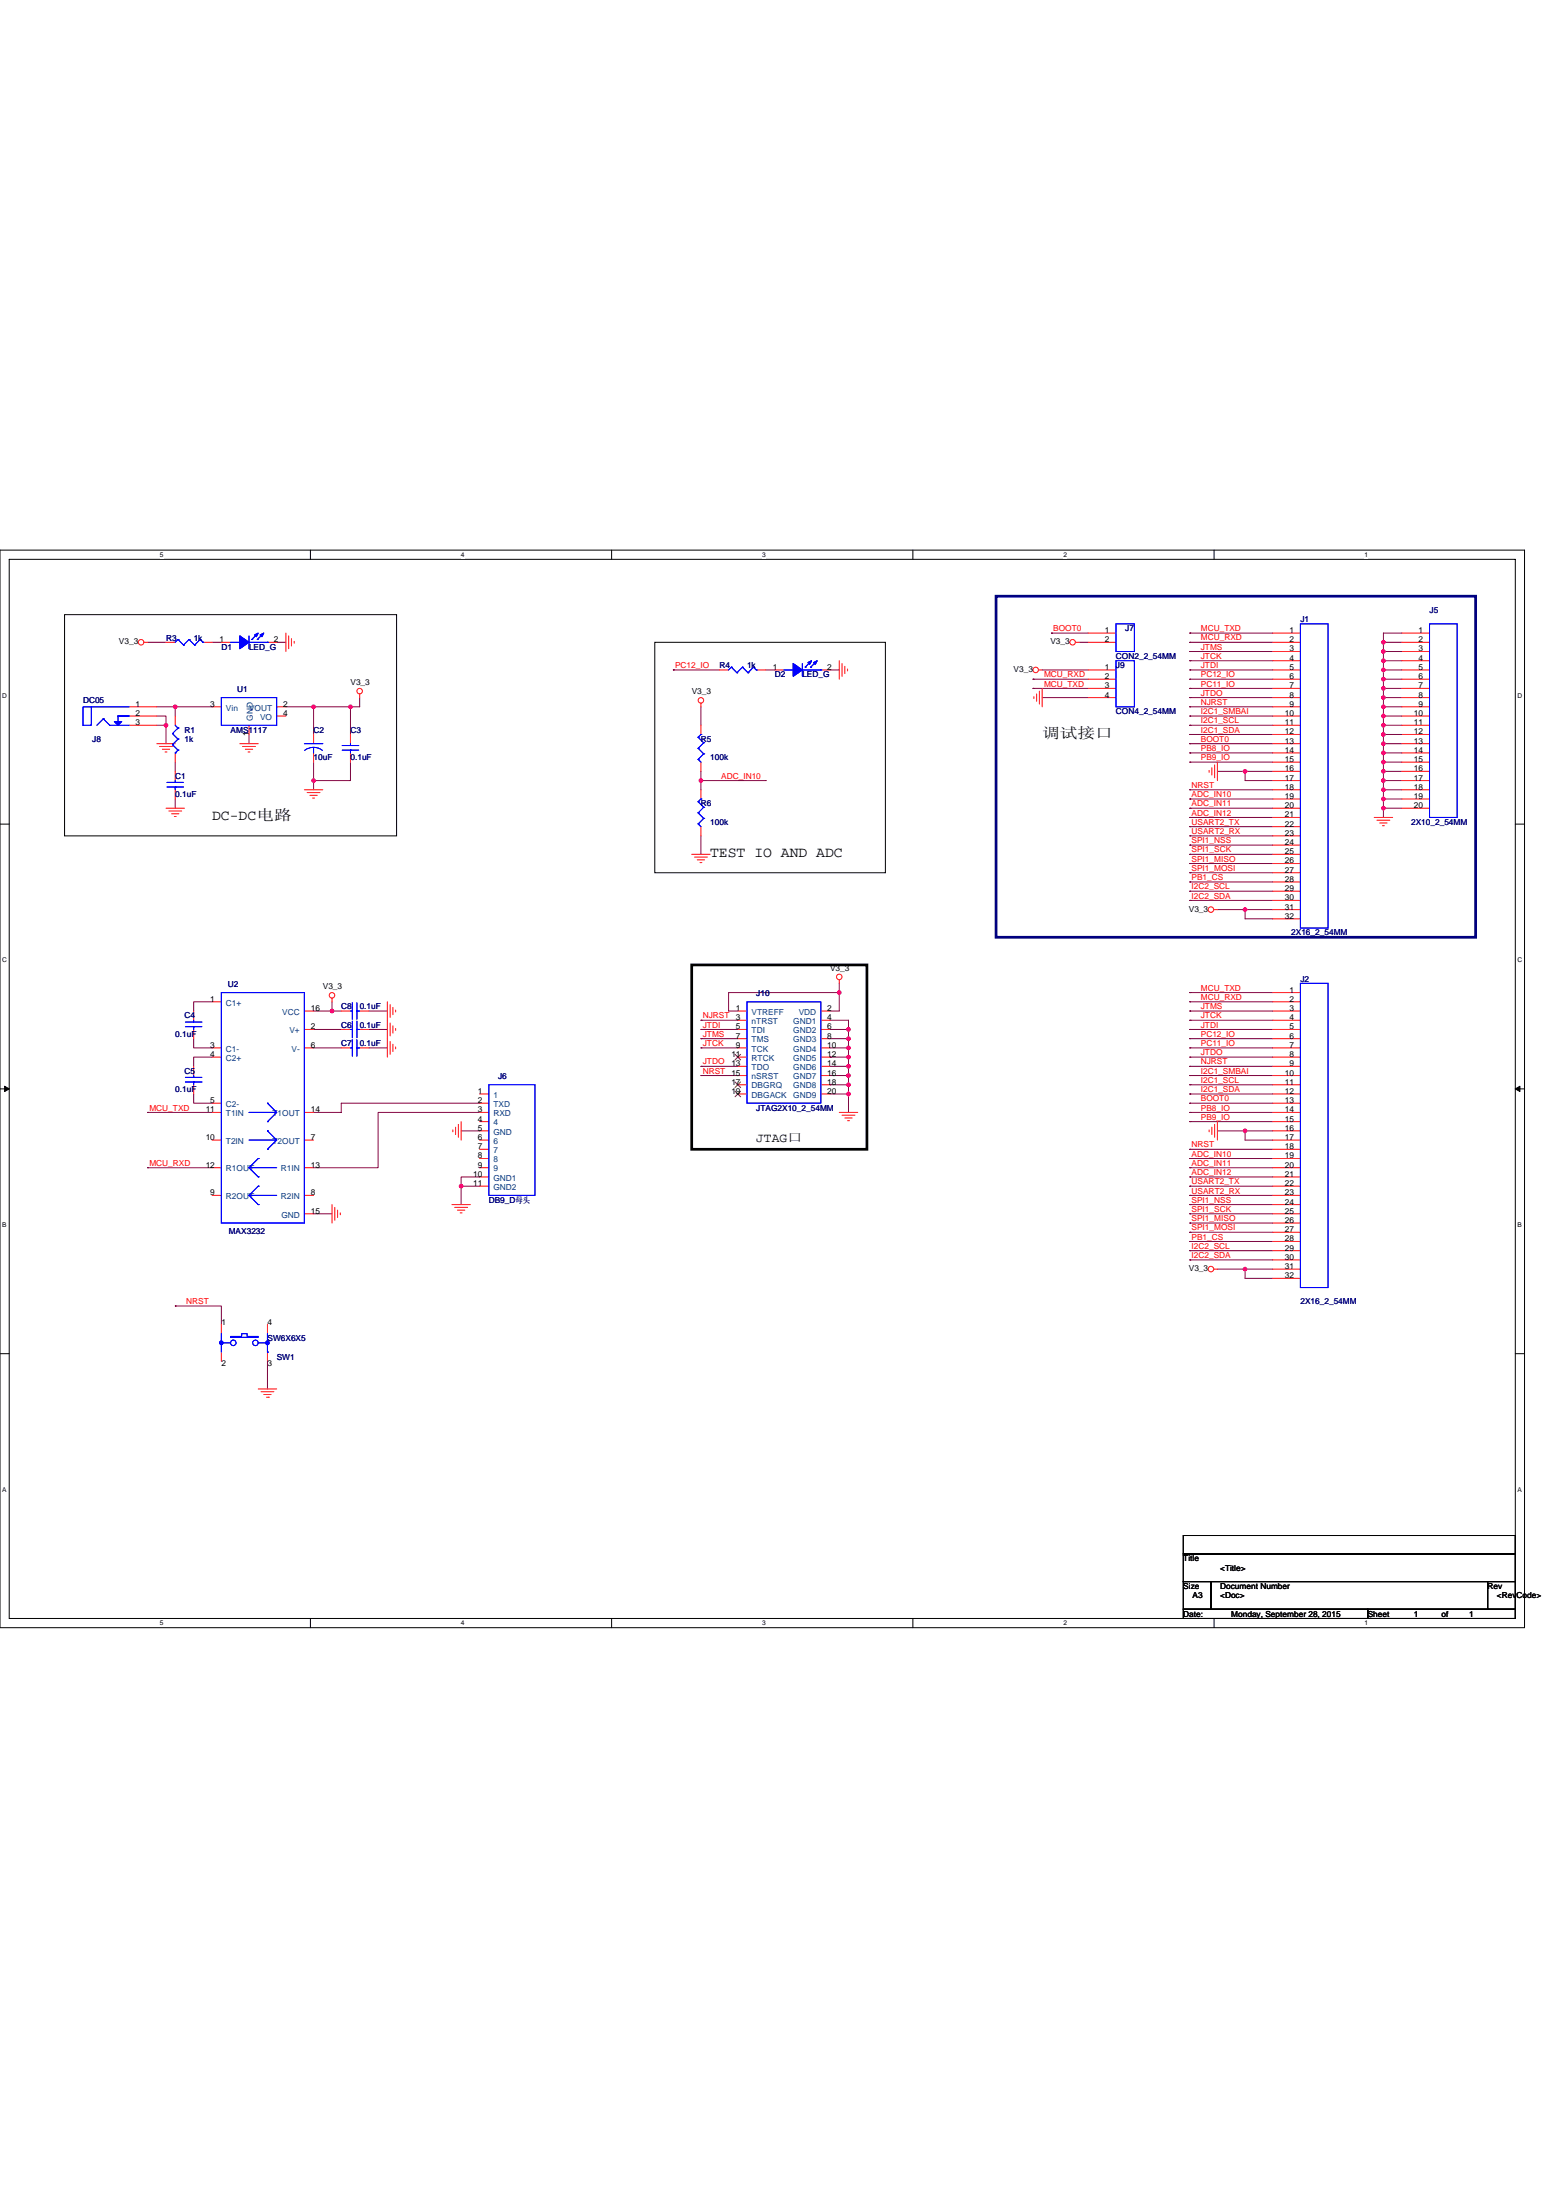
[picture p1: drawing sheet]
<svg xmlns="http://www.w3.org/2000/svg" width="210mm" height="297mm" viewBox="0 0 210 297" stroke-linecap="round" stroke-linejoin="round" font-family="sans-serif">
<path d="M0 74.3h205.7v145.5h-205.7zM1.2 75.5h203.3v143h-203.3z" fill="none" stroke="#000" stroke-width=".13"/>
<g fill="#fff">
<path d="M21.6 74.4h.5v1h-.5z"/>
<path d="M21.6 218.6h.5v1h-.5z"/>
</g>
<path d="M41.9 74.3v1.2M41.9 218.5v1.3" fill="none" stroke="#000" stroke-width=".13"/>
<g fill="#fff">
<path d="M62.2 74.4h.5v1h-.5z"/>
<path d="M62.2 218.6h.5v1h-.5z"/>
</g>
<path d="M82.5 74.3v1.2M82.5 218.5v1.3" fill="none" stroke="#000" stroke-width=".13"/>
<g fill="#fff">
<path d="M102.9 74.4h.5v1h-.5z"/>
<path d="M102.9 218.6h.5v1h-.5z"/>
</g>
<path d="M123.2 74.3v1.2M123.2 218.5v1.3" fill="none" stroke="#000" stroke-width=".13"/>
<g fill="#fff">
<path d="M143.5 74.4h.5v1h-.5z"/>
<path d="M143.5 218.6h.5v1h-.5z"/>
</g>
<path d="M163.8 74.3v1.2M163.8 218.5v1.3" fill="none" stroke="#000" stroke-width=".13"/>
<g fill="#fff">
<path d="M184.2 74.4h.5v1h-.5z"/>
<path d="M184.2 218.6h.5v1h-.5z"/>
<path d="M.3 93.4h.7v1h-.7z"/>
<path d="M204.8 93.4h.6v1h-.6z"/>
<path d="M.3 129.1h.7v1h-.7z"/>
<path d="M204.8 129.1h.6v1h-.6z"/>
</g>
<path d="M0 111.3h1.2M204.5 111.3h1.2" fill="none" stroke="#000" stroke-width=".13"/>
<g fill="#fff">
<path d="M.3 164.9h.6v1h-.6z"/>
<path d="M204.8 164.9h.6v1h-.6z"/>
</g>
<path d="M0 147h1.2M204.5 147h1.2" fill="none" stroke="#000" stroke-width=".13"/>
<path d="M.6 146.7l.6 .3-.6 .4zM204.5 147l.6-.3v.7z" fill="#000" stroke="#000" stroke-width=".13"/>
<g fill="#fff">
<path d="M.3 200.6h.6v1h-.6z"/>
<path d="M204.8 200.6h.6v1h-.6z"/>
</g>
<path d="M8.7 83h44.8v29.9h-44.8zM88.4 86.7h31.1v31.1h-31.1zM0 182.8h1.2M204.5 182.8h1.2M159.7 207.3h44.8v2.5h-44.8zM159.7 209.8h44.8v3.7h-44.8zM159.7 213.5h3.7v3.8h-3.7zM159.7 217.3h24.9v1.2h-24.9zM163.4 213.5h37.4v3.8h-37.4zM184.6 217.3h19.9v1.2h-19.9zM200.8 213.5h3.7v3.8h-3.7z" fill="none" stroke="#000" stroke-width=".13"/>
<g fill="none" stroke="#800040" stroke-width=".13">
<path d="M19.9 86.7h2.5M21.2 95.4h2.4M21.2 96.7h1.2v1.2M21.2 97.9h1.2M22.4 97.9h.1M22.4 97.9v2.5M23.6 95.4h.1M23.6 95.4v1.3M23.6 95.4h5M28.6 86.7h1.3M33.6 99.2v1.2M37.3 86.7h1.3"/>
<path d="M38.6 95.4h3.7M42.3 95.4v3.8M42.3 95.4h5M42.3 95.4h.1M47.3 95.4h.1M47.3 95.4v3.8M48.5 94.2v1.2h-1.2M90.9 90.5h.1M90.9 90.5h6.2M94.6 95.4v2.5M103.3 90.5h1.2M112 90.5h1.3"/>
<path d="M139.4 91.7h.1M139.4 92.9h.1M139.4 91.7h7.5M139.4 92.9h7.5M140.6 94.2h6.3M140.6 90.5h6.3M141.9 85.5h.1M141.9 85.5h5M145.6 86.7h1.3M160.6 99.2h.1M160.6 97.9h.1M160.6 96.7h.1"/>
<path d="M160.6 95.4h.1M160.6 94.2h.1M160.6 92.9h.1M160.6 91.7h.1M160.6 90.5h.1M160.6 89.2h.1M160.6 88h.1M160.6 86.7h.1M160.6 85.5h.1M160.6 99.2h11.2M160.6 97.9h11.2M160.6 96.7h11.2"/>
<path d="M160.6 95.4h11.2M160.6 85.5h11.2M160.6 91.7h11.2M160.6 92.9h11.2M160.6 94.2h11.2M160.6 90.5h11.2M160.6 89.2h11.2M160.6 88h11.2M160.6 86.7h11.2M186.7 92.9h2.5M186.7 92.9h.1M186.7 94.2h.1"/>
<path d="M186.7 94.2h2.5M186.7 95.4h.1M186.7 95.4h2.5M186.7 96.7h.1M186.7 96.7h2.5M186.7 97.9h2.5M186.7 97.9h.1M186.7 99.2h2.5M186.7 99.2h.1M186.7 86.7h.1M186.7 86.7h2.5M186.7 88h2.5"/>
<path d="M186.7 88h.1M186.7 89.2h2.5M186.7 89.2h.1M186.7 90.5h.1M186.7 90.5h2.5M186.7 91.7h2.5M186.7 91.7h.1M186.7 86.7v23.7M189.2 85.5h-2.5v1.2M23.6 107.9v1.2M23.6 102.9v1.2M42.3 102.9v2.5"/>
<path d="M42.3 105.4h.1M42.3 105.4v1.2M47.3 102.9v2.5h-5M94.6 112.9v2.4M94.6 105.4v1.2M94.6 104.1v1.3M94.6 105.4h8.7M103.3 105.4h.1M160.6 102.9h.1M160.6 101.7h.1M160.6 100.4h.1M160.6 106.6h.1"/>
<path d="M160.6 107.9h.1M160.6 109.1h.1M160.6 110.4h.1M160.6 111.6h.1M160.6 112.9h.1M160.6 114.1h.1M160.6 115.3h.1M160.6 116.6h.1M160.6 117.8h.1M160.6 119.1h.1M160.6 102.9h11.2M160.6 101.7h11.2"/>
<path d="M160.6 100.4h11.2M160.6 106.6h11.2M160.6 107.9h11.2M160.6 109.1h11.2M160.6 110.4h11.2M160.6 111.6h11.2M160.6 112.9h11.2M160.6 114.1h11.2M160.6 115.3h11.2M160.6 116.6h11.2M160.6 117.8h11.2M160.6 119.1h11.2"/>
<path d="M164.3 104.1h3.7M168 104.1h3.8M168 104.1h.1M168 104.1v1.3h3.8M186.7 100.4h.1M186.7 100.4h2.5M186.7 101.7h2.5M186.7 101.7h.1M186.7 102.9h2.5M186.7 102.9h.1M186.7 104.1h.1M186.7 104.1h2.5"/>
<path d="M186.7 105.4h.1M186.7 105.4h2.5M186.7 106.6h.1M186.7 106.6h2.5M186.7 107.9h2.5M186.7 109.1h.1M186.7 109.1h2.5M186.7 107.9h.1M28.6 135.3h-2.5v1.2M42.3 139h3.8M42.3 136.5h2.5M44.8 136.5h.1"/>
<path d="M44.8 135.3v1.2M44.8 136.5h1.3M49.8 139h2.5M49.8 136.5h2.5M94.6 139h.1M94.6 137.8h.1M94.6 139h5M94.6 137.8h5M112 137.8h2.5v1.2M112 139h2.5M113.3 134h.1M113.3 134v2.5h-1.3"/>
<path d="M113.3 132.8v1.2M113.3 134h-15v2.5h1.3M114.5 139h.1M114.5 139v3.7M160.6 120.3h.1M160.6 121.6h.1M160.6 139h.1M160.6 137.8h.1M160.6 136.5h.1M160.6 135.3h.1M160.6 134h.1M160.6 120.3h11.2"/>
<path d="M160.6 121.6h11.2M160.6 139h11.2M160.6 137.8h11.2M160.6 136.5h11.2M160.6 135.3h11.2M160.6 134h11.2M164.3 122.8h3.7M168 122.8h3.8M168 122.8h.1M168 122.8v1.3h3.8M19.9 150.2h.1M19.9 157.7h.1"/>
<path d="M19.9 150.2h8.7M19.9 157.7h8.7M26.1 140.2v1.3h2.5M26.1 147.7v1.3h2.5M28.6 142.7h-2.5v1.3M42.3 141.5h3.8M49.8 141.5h2.5M62.2 152.7h2.5M64.7 158.9h-2.5v1.3M64.7 149h-18.6v1.2h-3.8M64.7 150.2h-13.7v7.5h-8.7M94.6 140.2h.1"/>
<path d="M94.6 141.5h.1M94.6 144h.1M94.6 145.2h.1M94.6 145.2h5M94.6 144h5M94.6 141.5h5M94.6 140.2h5M112 140.2h2.5M112 141.5h2.5M112 142.7h.1M112 144h2.5M112 145.2h2.5"/>
<path d="M112 146.5h.1M112 147.7h2.5M112 146.5h2.5M112 142.7h2.5M114.5 142.7v1.3M114.5 144h.1M114.5 141.5h.1M114.5 140.2h.1M114.5 145.2h.1M114.5 146.5v1.2M114.5 147.7h.1M114.5 144v2.5"/>
<path d="M114.5 147.7v2.5M160.6 151.4h.1M160.6 150.2h.1M160.6 149h.1M160.6 147.7h.1M160.6 146.5h.1M160.6 145.2h.1M160.6 144h.1M160.6 142.7h.1M160.6 141.5h.1M160.6 140.2h.1M160.6 155.2h.1"/>
<path d="M160.6 156.4h.1M160.6 157.7h.1M160.6 158.9h.1M160.6 151.4h11.2M160.6 150.2h11.2M160.6 149h11.2M160.6 147.7h11.2M160.6 146.5h11.2M160.6 145.2h11.2M160.6 144h11.2M160.6 142.7h11.2M160.6 141.5h11.2"/>
<path d="M160.6 140.2h11.2M160.6 155.2h11.2M160.6 156.4h11.2M160.6 157.7h11.2M160.6 158.9h11.2M164.3 152.7h7.5M168 152.7h.1M168 152.7v1.2h3.8M23.6 176.3h6.3v2.5M23.6 176.3h.1M42.3 163.9h2.5M62.2 160.2h.1"/>
<path d="M62.2 160.2v2.4M62.2 160.2h2.5M160.6 160.2h.1M160.6 161.4h.1M160.6 162.6h.1M160.6 163.9h.1M160.6 165.1h.1M160.6 166.4h.1M160.6 167.6h.1M160.6 168.9h.1M160.6 170.1h.1M160.6 160.2h11.2"/>
<path d="M160.6 161.4h11.2M160.6 162.6h11.2M160.6 163.9h11.2M160.6 165.1h11.2M160.6 166.4h11.2M160.6 167.6h11.2M160.6 168.9h11.2M160.6 170.1h11.2M164.3 171.4h3.7M168 171.4h3.8M168 171.4h.1M168 171.4v1.2h3.8"/>
<path d="M36.1 183.8v3.7"/>
</g>
<g fill="#f0f" stroke="#f0f" stroke-width=".13">
<circle cx="186.7" cy="92.9" r=".24"/>
<circle cx="168" cy="104.1" r=".24"/>
<circle cx="186.7" cy="94.2" r=".24"/>
<circle cx="186.7" cy="95.4" r=".24"/>
<circle cx="186.7" cy="96.7" r=".24"/>
<circle cx="186.7" cy="97.9" r=".24"/>
<circle cx="186.7" cy="99.2" r=".24"/>
<circle cx="168" cy="122.8" r=".24"/>
<circle cx="186.7" cy="100.4" r=".24"/>
<circle cx="186.7" cy="101.7" r=".24"/>
<circle cx="186.7" cy="102.9" r=".24"/>
<circle cx="186.7" cy="104.1" r=".24"/>
<circle cx="186.7" cy="105.4" r=".24"/>
<circle cx="186.7" cy="106.6" r=".24"/>
<circle cx="186.7" cy="109.1" r=".24"/>
<circle cx="186.7" cy="86.7" r=".24"/>
<circle cx="186.7" cy="88" r=".24"/>
<circle cx="186.7" cy="89.2" r=".24"/>
<circle cx="186.7" cy="90.5" r=".24"/>
<circle cx="186.7" cy="91.7" r=".24"/>
<circle cx="186.7" cy="107.9" r=".24"/>
<circle cx="168" cy="152.7" r=".24"/>
<circle cx="168" cy="171.4" r=".24"/>
<circle cx="23.6" cy="95.4" r=".24"/>
<circle cx="47.3" cy="95.4" r=".24"/>
<circle cx="42.3" cy="105.4" r=".24"/>
<circle cx="44.8" cy="136.5" r=".24"/>
<circle cx="22.4" cy="97.9" r=".24"/>
<circle cx="62.2" cy="160.1" r=".24"/>
<circle cx="94.6" cy="105.4" r=".24"/>
<circle cx="113.3" cy="134" r=".24"/>
<circle cx="114.5" cy="139" r=".24"/>
<circle cx="114.5" cy="142.7" r=".24"/>
<circle cx="114.5" cy="144" r=".24"/>
<circle cx="114.5" cy="146.5" r=".24"/>
<circle cx="114.5" cy="141.5" r=".24"/>
<circle cx="114.5" cy="140.2" r=".24"/>
<circle cx="114.5" cy="145.2" r=".24"/>
<circle cx="114.5" cy="147.7" r=".24"/>
<circle cx="42.3" cy="95.4" r=".24"/>
</g>
<g fill="none" stroke="#f00" stroke-width=".13">
<path d="M17.4 95.4h3.8M17.4 96.7h3.8M17.4 97.9h3.8M19.4 86.7h.5M22.4 86.7h1.2M23.6 96.7v1.2M27.4 86.7h1.2M28.6 95.4h1.3M29.9 86.7h1.2M33.6 97.9v1.3M36.1 86.7h1.2M37.3 95.4h1.3"/>
<path d="M37.3 96.7h1.3M38.6 85.5v2.5M39 85.9v1.7M39.3 86.2v1M39.7 86.6v.2M42.3 99.2v1.2M47.3 99.2v1.2M48.5 93.7v.5M94.6 94.9v.5M94.6 97.9v1.3M97.1 90.5h1.2M102.1 90.5h1.2"/>
<path d="M104.5 90.5h1.3M110.8 90.5h1.2M113.3 89.2v2.5M113.6 89.6v1.7M114 90v1M114.4 90.3v.3M139.5 94.1v.2M139.9 93.7v1M140.1 90.5h.5M140.3 93.3v1.8M140.6 92.9v2.5M145.1 86.7h.5"/>
<path d="M146.9 90.5h3.7M146.9 86.7h3.7M146.9 85.5h3.7M146.9 91.7h3.7M146.9 92.9h3.7M146.9 94.2h3.7M171.8 90.5h3.7M171.8 86.7h3.7M171.8 85.5h3.7M171.8 95.4h3.7M171.8 96.7h3.7M171.8 88h3.7"/>
<path d="M171.8 89.2h3.7M171.8 91.7h3.7M171.8 92.9h3.7M171.8 94.2h3.7M171.8 97.9h3.7M171.8 99.2h3.7M189.2 90.5h3.7M189.2 86.7h3.7M189.2 85.5h3.7M189.2 95.4h3.7M189.2 96.7h3.7M189.2 88h3.7"/>
<path d="M189.2 89.2h3.7M189.2 91.7h3.7M189.2 92.9h3.7M189.2 94.2h3.7M189.2 97.9h3.7M189.2 99.2h3.7M21.2 100.4h2.4M21.5 100.8h1.8M21.9 101.2h1M22.3 101.5h.2M22.4 109.1h2.5M22.8 109.5h1.7"/>
<path d="M23.2 109.9h.9M23.5 110.2h.3M23.6 101.7v1.2M23.6 104.1v1.3M23.6 106.6v1.3M32.4 100.4h2.4M32.7 100.8h1.8M33.1 101.2h1M33.5 101.5h.2M41.1 106.6h2.5M41.4 107h1.8M41.8 107.4h1"/>
<path d="M42.2 107.8h.2M42.3 101.7v1.2M47.3 101.7v1.2M93.3 115.3h2.5M93.7 115.7h1.8M94.1 116.1h1M94.5 116.5h.2M94.6 102.9v1.2M94.6 106.6v1.3M94.6 111.6v1.3M163.2 104v.3M163.5 103.7v.9"/>
<path d="M163.9 103.3v1.7M164.3 102.9v2.5M171.8 100.4h3.7M171.8 101.7h3.7M171.8 102.9h3.7M171.8 104.1h3.7M171.8 105.4h3.7M171.8 106.6h3.7M171.8 107.9h3.7M171.8 109.1h3.7M171.8 110.4h3.7M171.8 111.6h3.7"/>
<path d="M171.8 112.9h3.7M171.8 114.1h3.7M171.8 115.3h3.7M171.8 116.6h3.7M171.8 117.8h3.7M171.8 119.1h3.7M185.4 110.4h2.5M185.8 110.7h1.8M186.2 111.1h1M186.6 111.5h.2M189.2 100.4h3.7M189.2 101.7h3.7"/>
<path d="M189.2 102.9h3.7M189.2 104.1h3.7M189.2 105.4h3.7M189.2 106.6h3.7M189.2 107.9h3.7M189.2 109.1h3.7M26.1 136.5v1.3M26.1 139v1.2M28.6 135.3h1.3M41.1 139h1.2M41.1 136.5h1.2M44.8 134.8v.5"/>
<path d="M46.1 139h1.2M46.1 136.5h1.2M48.5 139h1.3M48.5 136.5h1.3M52.3 135.3v7.4M52.6 138.1v1.8M52.6 135.6v1.8M53 138.5v1M53 136v1M53.4 138.9v.2M53.4 136.4v.2M99.6 139h1.2"/>
<path d="M99.6 136.5h1.2M99.6 137.8h1.2M110.8 139h1.2M110.8 136.5h1.2M110.8 137.8h1.2M113.3 132.3v.5M163.8 122.8h.5M171.8 135.3h3.7M171.8 139h3.7M171.8 136.5h3.7M171.8 120.3h3.7M171.8 121.6h3.7"/>
<path d="M171.8 122.8h3.7M171.8 124.1h3.7M171.8 134h3.7M171.8 137.8h3.7M26.1 144v1.2M26.1 146.5v1.2M28.6 141.5h1.3M28.6 142.7h1.3M28.6 149h1.3M28.6 150.2h1.3M28.6 153.9h1.3M28.6 157.7h1.3"/>
<path d="M41.1 141.5h1.2M41.1 150.2h1.2M41.1 153.9h1.2M41.1 157.7h1.2M46.1 141.5h1.2M48.5 141.5h1.3M52.6 140.6v1.8M53 141v1M53.4 141.4v.2M61.1 152.6v.2M61.5 152.2v1M61.9 151.8v1.8"/>
<path d="M62.2 151.4v2.5M64.7 149h1.3M64.7 150.2h1.3M64.7 153.9h1.3M64.7 157.7h1.3M64.7 147.7h1.3M64.7 151.4h1.3M64.7 152.7h1.3M64.7 155.2h1.3M64.7 156.4h1.3M64.7 158.9h1.3M99.6 141.5h1.2"/>
<path d="M99.6 142.7h1.2M99.6 140.2h1.2M99.6 144h1.2M99.6 145.2h1.2M99.6 146.5h1.2M99.6 147.7h1.2M110.8 141.5h1.2M110.8 142.7h1.2M110.8 140.2h1.2M110.8 144h1.2M110.8 145.2h1.2M110.8 146.5h1.2"/>
<path d="M110.8 147.7h1.2M113.3 150.2h2.4M113.6 150.6h1.8M114 150.9h1M114.4 151.3h.2M163.2 152.6v.2M163.5 152.2v1M163.9 151.8v1.8M164.3 151.4v2.5M171.8 141.5h3.7M171.8 142.7h3.7M171.8 149h3.7"/>
<path d="M171.8 150.2h3.7M171.8 153.9h3.7M171.8 157.7h3.7M171.8 140.2h3.7M171.8 144h3.7M171.8 145.2h3.7M171.8 146.5h3.7M171.8 147.7h3.7M171.8 151.4h3.7M171.8 152.7h3.7M171.8 155.2h3.7M171.8 156.4h3.7"/>
<path d="M171.8 158.9h3.7M28.6 161.4h1.3M29.9 178.8v1.3M36.1 178.8v1.3M41.1 161.4h1.2M41.1 163.9h1.2M44.8 162.6v2.5M45.2 163v1.8M45.6 163.4v1M45.9 163.8v.2M61 162.6h2.5M61.4 163h1.7"/>
<path d="M61.7 163.4h1M62.1 163.8h.3M64.7 160.2h1.3M163.8 171.4h.5M171.8 161.4h3.7M171.8 163.9h3.7M171.8 160.2h3.7M171.8 162.6h3.7M171.8 165.1h3.7M171.8 166.4h3.7M171.8 167.6h3.7M171.8 168.9h3.7"/>
<path d="M171.8 170.1h3.7M171.8 171.4h3.7M171.8 172.6h3.7M29.9 182.6v1.2M34.8 187.5h2.5M35.2 187.9h1.8M35.6 188.3h1M36 188.7h.2M36.1 182.6v1.2M36.2 188.7h.1"/>
<circle cx="19" cy="86.7" r=".37"/>
<circle cx="48.5" cy="93.3" r=".37"/>
<circle cx="94.6" cy="94.6" r=".37"/>
<circle cx="139.8" cy="90.5" r=".37"/>
<circle cx="144.7" cy="86.7" r=".37"/>
<circle cx="44.8" cy="134.4" r=".37"/>
<circle cx="113.3" cy="131.9" r=".37"/>
<circle cx="163.4" cy="122.8" r=".37"/>
<circle cx="163.4" cy="171.4" r=".37"/>
</g>
<path d="M134.4 80.5h64.7v46h-64.7z" fill="none" stroke="#000080" stroke-width=".37"/>
<path d="M93.3 130.3h23.7v24.9h-23.7z" fill="none" stroke="#000" stroke-width=".37"/>
<g fill="none" stroke="#00f" stroke-width=".13">
<path d="M11.2 95.4h1.1v2.5h-1.1zM12.3 95.4h5.1M13.9 97.1h.1M13.9 97.1l.9 .8h2.6M13.9 97.1l-.8 .8M15.9 96.7h1.5zM15.9 96.7h.1M15.9 96.7v.7M23.3 99h.1M23.3 99l.7 .8M23.6 97.9l.4 .4M24 86.3h.1"/>
<path d="M24 98.3h.1M24 99.8h.1M24 86.3l-.4 .4M24 86.3l.8 .8M24 98.3l-.7 .7M24 99.8l-.7 .7M24.8 87.1h.1M25.5 86.3h.1M25.5 86.3l-.7 .8M25.5 86.3l.8 .8M26.3 87.1h.1M27 86.3h.1"/>
<path d="M27 86.3l-.7 .8M27 86.3l.4 .4M27.4 86.7h.1M29.9 94.2h7.4v3.7h-7.4zM31.1 86.7h1.3M33.6 85.9v1.7M33.6 86.7h2.5M34 86.3h.1M34.7 86.3h.1M34.7 85.6l-.7 .7M35.5 85.6l-.8 .7M36.1 86.7h.1"/>
<path d="M94.2 99.5h.1M94.2 99.5l.8 .8M94.6 99.2h.1M94.6 99.2l-.4 .3M98.7 90.1h.1M98.7 90.1l-.4 .4M98.7 90.1l.7 .7M99.4 90.8h.1M100.2 90.1h.1M100.2 90.1l-.8 .7M100.2 90.1l.7 .7M100.9 90.8h.1"/>
<path d="M101.7 90.1h.1M101.7 90.1l-.8 .7M101.7 90.1l.4 .4M102.1 90.5h.1M105.8 90.5h1.2M108.3 89.6v1.7M108.3 90.5h2.5M108.7 90.1h.1M109.4 90.1h.1M109.4 89.3l-.7 .8M110.1 89.3l-.7 .8M110.8 90.5h.1"/>
<path d="M150.6 84.2h2.5v3.8h-2.5zM150.6 89.2h2.5v6.2h-2.5zM175.5 84.2h3.7v41.1h-3.7zM192.9 84.2h3.7v26.2h-3.7zM22.5 106.3h2.3M22.5 105.6h2.3M23.3 100.5h.1M23.3 100.5l.7 .8M23.6 101.7h.1M23.6 105.4v.2M23.6 106.3h.1M23.6 106.3v.3"/>
<path d="M24 101.3h.1M24 101.3l-.4 .4M41.1 100.4h2.5M42.3 100.9a1.96 1.96 0 0 1 1.2 .4M42.3 100.9a1.96 1.96 0 0 0-1.2 .4M42.3 100.9v.8M46.2 101.3h2.2M46.2 100.7h2.2M47.3 100.4v.3M47.3 101.3h.1M47.3 101.3v.4M94.2 111.2h.1"/>
<path d="M94.2 109.7h.1M94.2 108.3h.1M94.2 102.5h.1M94.2 101h.1M94.2 111.2l.4 .4M94.2 109.7l.8 .8M94.2 108.3l.8 .7M94.2 102.5l.4 .4M94.2 101l.8 .8M94.6 107.9h.1M94.6 107.9l-.4 .4M95 110.5h.1"/>
<path d="M95 109h.1M95 101.8h.1M95 100.3h.1M95 110.5l-.8 .7M95 109l-.8 .7M95 101.8l-.8 .7M95 100.3l-.8 .7M25 138.6h2.3M25 138h2.3M26.1 137.8v.2M26.1 138.6h.1M26.1 138.6v.4"/>
<path d="M29.9 134h11.2v31.1h-11.2zM47.3 136.5h.2M47.3 139h.2M47.5 135.4v2.2M47.5 137.9v2.2M48.2 135.4v2.2M48.2 136.5h.1M48.2 137.9v2.2M48.2 139h.1M48.2 136.5h.3M48.2 139h.3M100.8 135.3h10v13.7h-10z"/>
<path d="M175.5 132.8h3.7v41h-3.7zM25 146.1h2.3M25 145.5h2.3M26.1 145.2v.3M26.1 146.1h.1M26.1 146.1v.4M33.6 150.2h3.7M33.6 153.9h3.7M33.6 157.7h3.7M33.6 157.7l1.2 1.2M34.8 156.4h.1M34.8 158.9h.1"/>
<path d="M34.8 156.4l-1.2 1.3M36.1 149h.1M36.1 151.4h.1M36.1 152.7h.1M36.1 155.2h.1M36.1 149l1.2 1.2M36.1 152.7l1.2 1.2M37.3 150.2l-1.2 1.2M37.3 153.9l-1.2 1.3M47.3 141.5h.2M47.5 140.4v2.2M48.2 140.4v2.2"/>
<path d="M48.2 141.5h.1M48.2 141.5h.3M66 146.5h6.2v14.9h-6.2zM33.6 161.4h3.7M33.6 161.4l1.2 1.2M34.8 160.2h.1M34.8 162.6h.1M34.8 160.2l-1.2 1.2M29.9 181.3h1.2M29.9 180.1v2.5M31.1 180.4h1.5v-.3h.8v.3h1.4v.2h-3.7zM34.8 181.3h1.3"/>
<path d="M36.1 182.6h.1M36.1 180.1v2.5"/>
<circle cx="31.5" cy="181.3" r=".37"/>
<circle cx="34.5" cy="181.3" r=".37"/>
</g>
<g fill="#00f" stroke="#00f" stroke-width=".13">
<path d="M107 89.6l1.3 .9-1.3 .8z" fill-rule="evenodd"/>
<path d="M109.8 89.5l.5-.3-.3 .5z" fill-rule="evenodd"/>
<path d="M109 89.5l.5-.3-.2 .5z" fill-rule="evenodd"/>
<path d="M107 89.6l1.3 .9-1.3 .8z" fill-rule="evenodd"/>
<path d="M109.8 89.5l.5-.3-.3 .5z" fill-rule="evenodd"/>
<path d="M109 89.5l.5-.3-.2 .5z" fill-rule="evenodd"/>
<path d="M32.4 85.9l1.2 .8-1.2 .9z" fill-rule="evenodd"/>
<path d="M35.1 85.7l.5-.2-.3 .5z" fill-rule="evenodd"/>
<path d="M34.4 85.7l.4-.2-.2 .5z" fill-rule="evenodd"/>
<path d="M32.4 85.9l1.2 .8-1.2 .9z" fill-rule="evenodd"/>
<path d="M35.1 85.7l.5-.2-.3 .5z" fill-rule="evenodd"/>
<path d="M34.4 85.7l.4-.2-.2 .5z" fill-rule="evenodd"/>
<path d="M15.4 97.4h1l-.5 .5z" fill-rule="evenodd"/>
<path d="M15.4 97.4h1l-.5 .5z" fill-rule="evenodd"/>
<circle cx="36.1" cy="181.3" r=".24"/>
<circle cx="29.9" cy="181.3" r=".24"/>
</g>
<path d="M99.2 142.4l.7 .7M99.2 146.1l.7 .7M99.2 147.3l.7 .8M99.9 142.4l-.7 .7M99.9 146.1l-.7 .7M99.9 147.3l-.7 .8" fill="none" stroke="#804000" stroke-width=".13"/>
<g font-size="2">
<text x="140.6" y="99.6">调试接口</text>
<text x="28.6" y="110.8">DC-DC电路</text>
<text x="95.8" y="115.8">TEST IO AND ADC</text>
</g>
<text font-size="1.7" x="102.1" y="154.1">JTAG口</text>
<g font-size="1.1" fill="#000080">
<text x="175.5" y="84">J1</text>
<text x="192.9" y="82.7">J5</text>
<text x="22.4" y="86.5">R3</text>
<text x="26.1" y="86.5">1k</text>
<text x="29.9" y="87.7">D1</text>
<text x="33.6" y="87.7">LED_G</text>
<text x="150.6" y="89">CON2_2_54MM</text>
<text x="151.8" y="85.2">J7</text>
<text x="11.2" y="94.9">DC05</text>
<text x="32" y="93.5">U1</text>
<text x="97.1" y="90.2">R4</text>
<text x="100.8" y="90.2">1k</text>
<text x="104.5" y="91.5">D2</text>
<text x="108.3" y="91.5">LED_G</text>
<text x="150.6" y="90.2">J9</text>
<text x="12.4" y="100.2">J8</text>
<text x="24.9" y="98.9">R1</text>
<text x="24.9" y="100.2">1k</text>
<text x="31.1" y="98.9">AMS1117</text>
<text x="42.3" y="98.9">C2</text>
<text x="47.3" y="98.9">C3</text>
<text x="94.6" y="100.2">R5</text>
<text x="150.6" y="96.4">CON4_2_54MM</text>
<text x="23.6" y="105.1">C1</text>
<text x="23.6" y="107.6">0.1uF</text>
<text x="42.3" y="102.7">10uF</text>
<text x="47.3" y="102.7">0.1uF</text>
<text x="95.8" y="102.7">100k</text>
<text x="94.6" y="108.9">R6</text>
<text x="95.8" y="111.4">100k</text>
<text x="190.4" y="111.4">2X10_2_54MM</text>
<text x="174.2" y="126.3">2X16_2_54MM</text>
<text x="24.9" y="137.5">C4</text>
<text x="30.7" y="133.3">U2</text>
<text x="46.1" y="136.3">C8</text>
<text x="48.5" y="136.3">0.1uF</text>
<text x="102.1" y="134.5">J10</text>
<text x="175.5" y="132.5">J2</text>
<text x="23.6" y="140">0.1uF</text>
<text x="46.1" y="141.2">C7</text>
<text x="46.1" y="138.8">C6</text>
<text x="48.5" y="141.2">0.1uF</text>
<text x="48.5" y="138.8">0.1uF</text>
<text x="23.6" y="147.5">0.1uF</text>
<text x="24.9" y="145">C5</text>
<text x="67.2" y="145.7">J6</text>
<text x="102.1" y="150">JTAG2X10_2_54MM</text>
<text x="30.9" y="166.6">MAX3232</text>
<text x="66" y="162.4">DB9_D母头</text>
<text x="175.5" y="176.1">2X16_2_54MM</text>
<text x="36.1" y="181.1">SW6X6X5</text>
<text x="37.3" y="183.6">SW1</text>
</g>
<g font-size="1.1">
<text x="16.1" y="87">V3_3</text>
<text x="29.6" y="86.7">1</text>
<text x="37" y="86.7">2</text>
<text x="141.8" y="87">V3_3</text>
<text x="149.1" y="85.5">1</text>
<text x="149.1" y="86.7">2</text>
<text x="174" y="85.5">1</text>
<text x="174" y="86.7">2</text>
<text x="174" y="88">3</text>
<text x="174" y="89.2">4</text>
<text x="191.4" y="85.5">1</text>
<text x="191.4" y="86.7">2</text>
<text x="191.4" y="88">3</text>
<text x="191.4" y="89.2">4</text>
<text x="18.3" y="95.4">1</text>
<text x="28.4" y="95.4">3</text>
<text x="38.2" y="95.4">2</text>
<text x="47.3" y="92.5">V3_3</text>
<text x="93.3" y="93.7">V3_3</text>
<text x="104.3" y="90.4">1</text>
<text x="111.6" y="90.4">2</text>
<text x="136.8" y="90.7">V3_3</text>
<text x="149.1" y="90.4">1</text>
<text x="149.1" y="91.7">2</text>
<text x="149.1" y="92.9">3</text>
<text x="149.1" y="94.2">4</text>
<text x="174" y="90.4">5</text>
<text x="174" y="91.7">6</text>
<text x="174" y="92.9">7</text>
<text x="174" y="94.2">8</text>
<text x="174" y="95.4">9</text>
<text x="191.4" y="90.4">5</text>
<text x="191.4" y="91.7">6</text>
<text x="191.4" y="92.9">7</text>
<text x="191.4" y="94.2">8</text>
<text x="191.4" y="95.4">9</text>
<text x="18.3" y="97.9">3</text>
<text x="18.3" y="96.7">2</text>
<text x="33.6" y="99.4" transform="rotate(-90 33.6 99.4)">1</text>
<text x="38.2" y="96.7">4</text>
<text x="173.4" y="96.7">10</text>
<text x="173.4" y="97.9">11</text>
<text x="173.4" y="99.2">12</text>
<text x="173.4" y="100.4">13</text>
<text x="173.4" y="101.7">14</text>
<text x="190.8" y="96.7">10</text>
<text x="190.8" y="97.9">11</text>
<text x="190.8" y="99.2">12</text>
<text x="190.8" y="100.4">13</text>
<text x="190.8" y="101.7">14</text>
<text x="173.4" y="102.9">15</text>
<text x="173.4" y="104.1">16</text>
<text x="173.4" y="105.4">17</text>
<text x="173.4" y="106.6">18</text>
<text x="173.4" y="107.9">19</text>
<text x="190.8" y="102.9">15</text>
<text x="190.8" y="104.1">16</text>
<text x="190.8" y="105.4">17</text>
<text x="190.8" y="106.6">18</text>
<text x="190.8" y="107.9">19</text>
<text x="173.4" y="109.1">20</text>
<text x="173.4" y="110.4">21</text>
<text x="173.4" y="111.6">22</text>
<text x="173.4" y="112.9">23</text>
<text x="190.8" y="109.1">20</text>
<text x="173.4" y="114.1">24</text>
<text x="173.4" y="115.3">25</text>
<text x="173.4" y="116.6">26</text>
<text x="173.4" y="117.8">27</text>
<text x="173.4" y="119.1">28</text>
<text x="160.4" y="123.1">V3_3</text>
<text x="173.4" y="120.3">29</text>
<text x="173.4" y="121.6">30</text>
<text x="173.4" y="122.8">31</text>
<text x="173.4" y="124.1">32</text>
<text x="112" y="131">V3_3</text>
<text x="28.4" y="135.3">1</text>
<text x="41.9" y="136.5">16</text>
<text x="43.6" y="133.5">V3_3</text>
<text x="99.3" y="136.5">1</text>
<text x="99.3" y="137.7">3</text>
<text x="111.6" y="136.5">2</text>
<text x="111.6" y="137.7">4</text>
<text x="174" y="134">1</text>
<text x="174" y="135.3">2</text>
<text x="174" y="136.5">3</text>
<text x="174" y="137.7">4</text>
<text x="28.4" y="141.5">3</text>
<text x="28.4" y="142.7">4</text>
<text x="41.9" y="139">2</text>
<text x="41.9" y="141.5">6</text>
<text x="98.7" y="142.7">11</text>
<text x="98.7" y="144">13</text>
<text x="99.3" y="139">5</text>
<text x="99.3" y="140.2">7</text>
<text x="99.3" y="141.5">9</text>
<text x="111.6" y="139">6</text>
<text x="111.6" y="140.2">8</text>
<text x="111.6" y="141.5">10</text>
<text x="111.6" y="142.7">12</text>
<text x="111.6" y="144">14</text>
<text x="174" y="139">5</text>
<text x="174" y="140.2">6</text>
<text x="174" y="141.5">7</text>
<text x="174" y="142.7">8</text>
<text x="174" y="144">9</text>
<text x="28.4" y="148.9">5</text>
<text x="64.5" y="147.7">1</text>
<text x="64.5" y="148.9">2</text>
<text x="98.7" y="145.2">15</text>
<text x="98.7" y="146.5">17</text>
<text x="98.7" y="147.7">19</text>
<text x="111.6" y="145.2">16</text>
<text x="111.6" y="146.5">18</text>
<text x="111.6" y="147.7">20</text>
<text x="173.4" y="145.2">10</text>
<text x="173.4" y="146.5">11</text>
<text x="173.4" y="147.7">12</text>
<text x="173.4" y="148.9">13</text>
<text x="27.8" y="150.2">11</text>
<text x="27.8" y="153.9">10</text>
<text x="41.9" y="150.2">14</text>
<text x="41.9" y="153.9">7</text>
<text x="64.5" y="150.2">3</text>
<text x="64.5" y="151.4">4</text>
<text x="64.5" y="152.7">5</text>
<text x="64.5" y="153.9">6</text>
<text x="64.5" y="155.2">7</text>
<text x="173.4" y="150.2">14</text>
<text x="173.4" y="151.4">15</text>
<text x="173.4" y="152.7">16</text>
<text x="173.4" y="153.9">17</text>
<text x="173.4" y="155.2">18</text>
<text x="27.8" y="157.7">12</text>
<text x="28.4" y="161.4">9</text>
<text x="41.9" y="157.7">13</text>
<text x="41.9" y="161.4">8</text>
<text x="63.8" y="158.9">10</text>
<text x="63.8" y="160.1">11</text>
<text x="64.5" y="156.4">8</text>
<text x="64.5" y="157.7">9</text>
<text x="173.4" y="156.4">19</text>
<text x="173.4" y="157.7">20</text>
<text x="173.4" y="158.9">21</text>
<text x="173.4" y="160.1">22</text>
<text x="173.4" y="161.4">23</text>
<text x="41.9" y="163.9">15</text>
<text x="173.4" y="162.6">24</text>
<text x="173.4" y="163.9">25</text>
<text x="173.4" y="165.1">26</text>
<text x="173.4" y="166.4">27</text>
<text x="173.4" y="167.6">28</text>
<text x="160.4" y="171.6">V3_3</text>
<text x="173.4" y="168.9">29</text>
<text x="173.4" y="170.1">30</text>
<text x="173.4" y="171.3">31</text>
<text x="173.4" y="172.6">32</text>
<text x="29.9" y="179">1</text>
<text x="36.1" y="179">4</text>
<text x="29.9" y="184.4">2</text>
<text x="36.1" y="184.4">3</text>
<text x="159.7" y="210.8">Title</text>
<text x="159.7" y="214.5">Size</text>
<text x="160.9" y="215.8">A3</text>
<text x="164.7" y="214.5">Document Number</text>
<text x="164.7" y="215.8">&lt;Doc&gt;</text>
<text x="164.7" y="212.1">&lt;Title&gt;</text>
<text x="200.8" y="214.5">Rev</text>
<text x="202" y="215.8">&lt;RevCode&gt;</text>
<text x="159.7" y="218.3">Date:</text>
<text x="166.2" y="218.3">Monday, September 28, 2015</text>
<text x="184.6" y="218.3">Sheet</text>
<text x="190.8" y="218.3">1</text>
<text x="194.5" y="218.3">of</text>
<text x="198.3" y="218.3">1</text>
</g>
<g font-size="1.1" fill="#f00">
<text x="142.1" y="85.2">BOOT0</text>
<text x="162" y="89">JTCK</text>
<text x="162" y="87.7">JTMS</text>
<text x="162" y="86.5">MCU_RXD</text>
<text x="162" y="85.2">MCU_TXD</text>
<text x="91.1" y="90.2">PC12_IO</text>
<text x="140.9" y="91.5">MCU_RXD</text>
<text x="140.9" y="92.7">MCU_TXD</text>
<text x="162" y="95.2">NJRST</text>
<text x="162" y="93.9">JTDO</text>
<text x="162" y="92.7">PC11_IO</text>
<text x="162" y="91.5">PC12_IO</text>
<text x="162" y="90.2">JTDI</text>
<text x="162" y="101.4">PB8_IO</text>
<text x="162" y="100.2">BOOT0</text>
<text x="162" y="98.9">I2C1_SDA</text>
<text x="162" y="97.7">I2C1_SCL</text>
<text x="162" y="96.4">I2C1_SMBAI</text>
<text x="97.3" y="105.1">ADC_IN10</text>
<text x="160.8" y="106.4">NRST</text>
<text x="160.8" y="107.6">ADC_IN10</text>
<text x="162" y="102.7">PB9_IO</text>
<text x="160.8" y="108.9">ADC_IN11</text>
<text x="160.8" y="110.1">ADC_IN12</text>
<text x="160.8" y="111.4">USART2_TX</text>
<text x="160.8" y="112.6">USART2_RX</text>
<text x="160.8" y="113.9">SPI1_NSS</text>
<text x="160.8" y="115.1">SPI1_SCK</text>
<text x="160.8" y="116.3">SPI1_MISO</text>
<text x="160.8" y="117.6">SPI1_MOSI</text>
<text x="160.8" y="118.8">PB1_CS</text>
<text x="160.8" y="120.1">I2C2_SCL</text>
<text x="160.8" y="121.3">I2C2_SDA</text>
<text x="94.8" y="137.5">NJRST</text>
<text x="162" y="137.5">JTCK</text>
<text x="162" y="136.3">JTMS</text>
<text x="162" y="135">MCU_RXD</text>
<text x="162" y="133.8">MCU_TXD</text>
<text x="94.8" y="138.7">JTDI</text>
<text x="94.8" y="140">JTMS</text>
<text x="94.8" y="141.2">JTCK</text>
<text x="94.8" y="143.7">JTDO</text>
<text x="162" y="143.7">NJRST</text>
<text x="162" y="142.5">JTDO</text>
<text x="162" y="141.2">PC11_IO</text>
<text x="162" y="140">PC12_IO</text>
<text x="162" y="138.7">JTDI</text>
<text x="20.2" y="149.9">MCU_TXD</text>
<text x="94.8" y="145">NRST</text>
<text x="162" y="149.9">PB8_IO</text>
<text x="162" y="148.7">BOOT0</text>
<text x="162" y="147.5">I2C1_SDA</text>
<text x="162" y="146.2">I2C1_SCL</text>
<text x="162" y="145">I2C1_SMBAI</text>
<text x="160.8" y="154.9">NRST</text>
<text x="162" y="151.2">PB9_IO</text>
<text x="20.2" y="157.4">MCU_RXD</text>
<text x="160.8" y="156.2">ADC_IN10</text>
<text x="160.8" y="157.4">ADC_IN11</text>
<text x="160.8" y="158.7">ADC_IN12</text>
<text x="160.8" y="159.9">USART2_TX</text>
<text x="160.8" y="161.2">USART2_RX</text>
<text x="160.8" y="162.4">SPI1_NSS</text>
<text x="160.8" y="163.6">SPI1_SCK</text>
<text x="160.8" y="164.9">SPI1_MISO</text>
<text x="160.8" y="166.1">SPI1_MOSI</text>
<text x="160.8" y="167.4">PB1_CS</text>
<text x="160.8" y="168.6">I2C2_SCL</text>
<text x="160.8" y="169.9">I2C2_SDA</text>
<text x="25.1" y="176.1">NRST</text>
</g>
<g font-size="1.1" fill="#004080">
<text x="30.5" y="95.9">Vin</text>
<text x="33.6" y="95.9">VOUT</text>
<text x="34.1" y="97.3" transform="rotate(-90 34.1 97.3)">GND</text>
<text x="35.1" y="97.2">VO</text>
<text x="30.5" y="135.8">C1+</text>
<text x="38.1" y="137">VCC</text>
<text x="101.4" y="137">VTREFF</text>
<text x="107.8" y="137">VDD</text>
<text x="30.5" y="142">C1-</text>
<text x="30.5" y="143.2">C2+</text>
<text x="39.1" y="139.5">V+</text>
<text x="39.3" y="142">V-</text>
<text x="101.4" y="138.3">nTRST</text>
<text x="101.4" y="139.5">TDI</text>
<text x="101.4" y="140.7">TMS</text>
<text x="101.4" y="142">TCK</text>
<text x="101.4" y="143.2">RTCK</text>
<text x="107" y="138.3">GND1</text>
<text x="107" y="139.5">GND2</text>
<text x="107" y="140.7">GND3</text>
<text x="107" y="142">GND4</text>
<text x="107" y="143.2">GND5</text>
<text x="30.5" y="149.5">C2-</text>
<text x="66.6" y="148.2">1</text>
<text x="66.6" y="149.5">TXD</text>
<text x="101.4" y="144.5">TDO</text>
<text x="101.4" y="145.7">nSRST</text>
<text x="101.4" y="147">DBGRQ</text>
<text x="101.4" y="148.2">DBGACK</text>
<text x="107" y="144.5">GND6</text>
<text x="107" y="145.7">GND7</text>
<text x="107" y="147">GND8</text>
<text x="107" y="148.2">GND9</text>
<text x="30.5" y="150.7">T1IN</text>
<text x="30.5" y="154.4">T2IN</text>
<text x="36.8" y="150.7">T1OUT</text>
<text x="36.8" y="154.4">T2OUT</text>
<text x="66.6" y="150.7">RXD</text>
<text x="66.6" y="151.9">4</text>
<text x="66.6" y="153.2">GND</text>
<text x="66.6" y="154.4">6</text>
<text x="66.6" y="155.7">7</text>
<text x="30.5" y="158.2">R1OUT</text>
<text x="30.5" y="161.9">R2OUT</text>
<text x="37.9" y="158.2">R1IN</text>
<text x="37.9" y="161.9">R2IN</text>
<text x="66.6" y="156.9">8</text>
<text x="66.6" y="158.2">9</text>
<text x="66.6" y="159.4">GND1</text>
<text x="66.6" y="160.7">GND2</text>
<text x="38" y="164.4">GND</text>
</g>
<g font-size=".9">
<text x="21.6" y="75.2">5</text>
<text x="62.2" y="75.2">4</text>
<text x="102.9" y="75.2">3</text>
<text x="143.5" y="75.2">2</text>
<text x="184.2" y="75.2">1</text>
<text x=".3" y="94.2">D</text>
<text x="204.8" y="94.2">D</text>
<text x=".3" y="129.9">C</text>
<text x="204.8" y="129.9">C</text>
<text x=".3" y="165.7">B</text>
<text x="204.8" y="165.7">B</text>
<text x=".3" y="201.4">A</text>
<text x="204.8" y="201.4">A</text>
<text x="21.6" y="219.4">5</text>
<text x="62.2" y="219.4">4</text>
<text x="102.9" y="219.4">3</text>
<text x="143.5" y="219.4">2</text>
<text x="184.2" y="219.4">1</text>
</g>
</svg>
